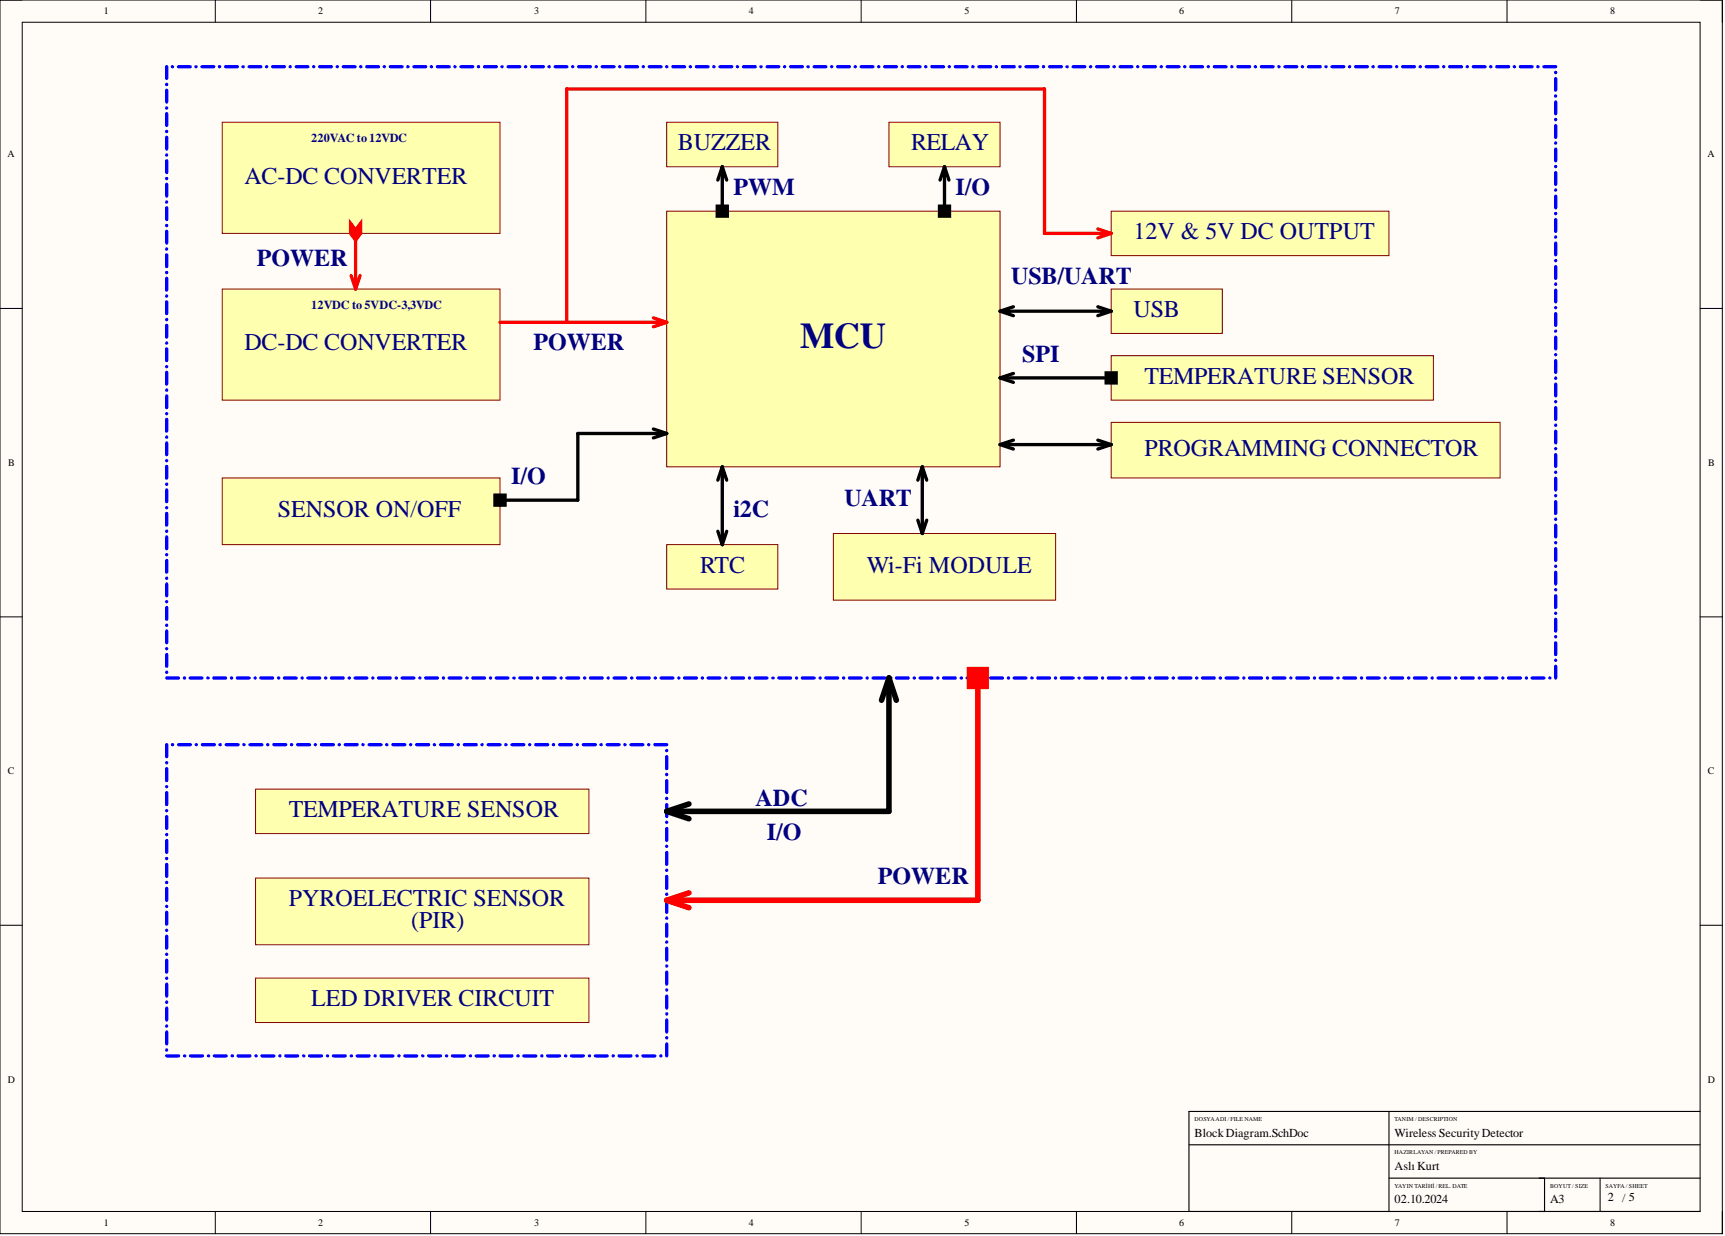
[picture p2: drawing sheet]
<svg xmlns="http://www.w3.org/2000/svg" width="393mm" height="282mm" viewBox="0 0 393 282" stroke-linecap="round" stroke-linejoin="round" font-family="sans-serif">
<path d="M0 0h392.7v281.3h-392.7z" fill-rule="evenodd" fill="#fffcf8"/>
<path d="M0 0h392.7v281.3h-392.7z" fill="none" stroke="#000" stroke-width=".23"/>
<path d="M5.1 5.1h382.6v271.2h-382.6z" fill-rule="evenodd" fill="#fffcf8"/>
<g fill="none" stroke="#000" stroke-width=".23">
<path d="M0 0h5.1M5.1 5.1h382.6v271.2h-382.6zM49.1 0v5.1M98.2 0v5.1M147.3 0v5.1M196.4 0v5.1M245.5 0v5.1M294.6 0v5.1M343.6 0v5.1M387.7 0h5v5.1M0 70.3h5.1M387.7 70.3h5"/>
<path d="M0 140.7h5.1M387.7 140.7h5M0 211h5.1M387.7 211h5M49.1 276.3v5M98.2 276.3v5M147.3 276.3v5M196.4 276.3v5M245.5 276.3v5M294.6 276.3v5M343.6 276.3v5M392.7 276.3v5"/>
</g>
<path d="M316.7 253.5v22.8M387.7 253.5h-116.6v22.8h116.6M271.1 261.1h116.6M316.7 268.7h71M352.2 268.7v7.6M364.9 268.7v7.6" fill="none" stroke="#000" stroke-width=".25"/>
<path d="M50.7 27.9h63.3v25.3h-63.3z" fill-rule="evenodd" fill="#ffffb0"/>
<path d="M50.7 27.9h63.3v25.3h-63.3z" fill="none" stroke="#800000" stroke-width=".23"/>
<path d="M50.7 65.9h63.3v25.4h-63.3z" fill-rule="evenodd" fill="#ffffb0"/>
<path d="M50.7 65.9h63.3v25.4h-63.3z" fill="none" stroke="#800000" stroke-width=".23"/>
<path d="M152 48.2h76v58.3h-76z" fill-rule="evenodd" fill="#ffffb0"/>
<path d="M152 48.2h76v58.3h-76z" fill="none" stroke="#800000" stroke-width=".23"/>
<path d="M253.4 48.2h63.3v10.1h-63.3z" fill-rule="evenodd" fill="#ffffb0"/>
<path d="M253.4 48.2h63.3v10.1h-63.3z" fill="none" stroke="#800000" stroke-width=".23"/>
<path d="M253.4 65.9h25.3v10.1h-25.3z" fill-rule="evenodd" fill="#ffffb0"/>
<path d="M253.4 65.9h25.3v10.1h-25.3z" fill="none" stroke="#800000" stroke-width=".23"/>
<path d="M152 124.2h25.4v10.1h-25.4z" fill-rule="evenodd" fill="#ffffb0"/>
<path d="M152 124.2h25.4v10.1h-25.4z" fill="none" stroke="#800000" stroke-width=".23"/>
<path d="M253.4 81.1h73.5v10.2h-73.5z" fill-rule="evenodd" fill="#ffffb0"/>
<path d="M253.4 81.1h73.5v10.2h-73.5z" fill="none" stroke="#800000" stroke-width=".23"/>
<path d="M58.3 180h76v10.1h-76z" fill-rule="evenodd" fill="#ffffb0"/>
<path d="M58.3 180h76v10.1h-76z" fill="none" stroke="#800000" stroke-width=".23"/>
<path d="M58.3 200.2h76v15.2h-76z" fill-rule="evenodd" fill="#ffffb0"/>
<path d="M58.3 200.2h76v15.2h-76z" fill="none" stroke="#800000" stroke-width=".23"/>
<path d="M152 27.9h25.4v10.1h-25.4z" fill-rule="evenodd" fill="#ffffb0"/>
<path d="M152 27.9h25.4v10.1h-25.4z" fill="none" stroke="#800000" stroke-width=".23"/>
<path d="M202.7 27.9h25.3v10.1h-25.3z" fill-rule="evenodd" fill="#ffffb0"/>
<path d="M202.7 27.9h25.3v10.1h-25.3z" fill="none" stroke="#800000" stroke-width=".23"/>
<path d="M58.3 223.1h76v10.1h-76z" fill-rule="evenodd" fill="#ffffb0"/>
<path d="M58.3 223.1h76v10.1h-76z" fill="none" stroke="#800000" stroke-width=".23"/>
<path d="M190 121.7h50.7v15.2h-50.7z" fill-rule="evenodd" fill="#ffffb0"/>
<path d="M190 121.7h50.7v15.2h-50.7z" fill="none" stroke="#800000" stroke-width=".23"/>
<path d="M50.7 109h63.3v15.2h-63.3z" fill-rule="evenodd" fill="#ffffb0"/>
<path d="M50.7 109h63.3v15.2h-63.3z" fill="none" stroke="#800000" stroke-width=".23"/>
<g fill="none" stroke="#00f" stroke-width=".76">
<path d="M38 15.2v2.7M38 19.2v.1M39.3 15.2h.1M40.7 15.2h2.7M44.7 15.2h.1M46.1 15.2h2.6M50 15.2h.1M51.4 15.2h2.7M55.4 15.2h.1M56.8 15.2h2.7M60.8 15.2h.1M62.2 15.2h2.6"/>
<path d="M66.1 15.2h.1M67.5 15.2h2.7M71.5 15.2h.1M72.9 15.2h2.7M76.9 15.2h.1M78.3 15.2h2.7M82.2 15.2h.1M83.6 15.2h2.7M87.6 15.2h.1M89 15.2h2.7M93 15.2h.1M94.4 15.2h2.7"/>
<path d="M98.3 15.2h.1M99.7 15.2h2.7M103.7 15.2h.1M105.1 15.2h2.7M109.1 15.2h.1M110.5 15.2h2.7M114.5 15.2h.1M115.8 15.2h2.7M119.8 15.2h.1M121.2 15.2h2.7M125.2 15.2h.1M126.6 15.2h2.7"/>
<path d="M130.6 15.2h.1M132 15.2h2.6M135.9 15.2h.1M137.3 15.2h2.7M141.3 15.2h.1M142.7 15.2h2.7M146.7 15.2h.1M148.1 15.2h2.6M152 15.2h.1M153.4 15.2h2.7M157.4 15.2h.1M158.8 15.2h2.7"/>
<path d="M162.8 15.2h.1M164.2 15.2h2.6M168.1 15.2h.1M169.5 15.2h2.7M173.5 15.2h.1M174.9 15.2h2.7M178.9 15.2h.1M180.3 15.2h2.7M184.2 15.2h.1M185.6 15.2h2.7M189.6 15.2h.1M191 15.2h2.7"/>
<path d="M195 15.2h.1M196.4 15.2h2.7M200.3 15.2h.1M201.7 15.2h2.7M205.7 15.2h.1M207.1 15.2h2.7M211.1 15.2h.1M212.5 15.2h2.7M216.4 15.2h.1M217.8 15.2h2.7M221.8 15.2h.1M223.2 15.2h2.7"/>
<path d="M227.2 15.2h.1M228.6 15.2h2.7M232.6 15.2h.1M234 15.2h2.6M237.9 15.2h.1M239.3 15.2h2.7M243.3 15.2h.1M244.7 15.2h2.7M248.7 15.2h.1M250.1 15.2h2.6M254 15.2h.1M255.4 15.2h2.7"/>
<path d="M259.4 15.2h.1M260.8 15.2h2.7M264.8 15.2h.1M266.2 15.2h2.6M270.1 15.2h.1M271.5 15.2h2.7M275.5 15.2h.1M276.9 15.2h2.7M280.9 15.2h.1M282.3 15.2h2.6M286.2 15.2h.1M287.6 15.2h2.7"/>
<path d="M291.6 15.2h.1M293 15.2h2.7M297 15.2h.1M298.4 15.2h2.7M302.3 15.2h.1M303.7 15.2h2.7M307.7 15.2h.1M309.1 15.2h2.7M313.1 15.2h.1M314.5 15.2h2.7M318.4 15.2h.1M319.8 15.2h2.7"/>
<path d="M323.8 15.2h.1M325.2 15.2h2.7M329.2 15.2h.1M330.6 15.2h2.7M334.6 15.2h.1M335.9 15.2h2.7M339.9 15.2h.1M341.3 15.2h2.7M345.3 15.2h.1M346.7 15.2h2.7M350.7 15.2h.1M352 15.2h2.7"/>
<path d="M354.7 16.5v.1M354.7 17.9v2.7M38 20.6v2.7M38 24.6v.1M38 25.9v2.7M38 30h.1M38 31.3v2.7M38 35.3v.1M38 36.7v2.6M354.7 21.9h.1M354.7 23.3v2.6M354.7 27.2v.1"/>
<path d="M354.7 28.6v2.7M354.7 32.6h.1M354.7 34v2.7M354.7 38h.1M354.7 39.4v2.6M38 40.7h.1M38 42v2.7M38 46v.1M38 47.4v2.7M38 51.4v.1M38 52.7v2.7M38 56.8h.1"/>
<path d="M38 58.1v2.7M354.7 43.3v.1M354.7 44.7v2.7M354.7 48.7h.1M354.7 50.1v2.6M354.7 54v.1M354.7 55.4v2.7M354.7 59.4v.1M38 62.1v.1M38 63.5v2.7M38 67.5h.1M38 68.8v2.7"/>
<path d="M38 72.9h.1M38 74.2v2.7M38 78.2v.1M38 79.6v2.6M354.7 60.8v2.7M354.7 64.8h.1M354.7 66.2v2.6M354.7 70.1v.1M354.7 71.5v2.7M354.7 75.5h.1M354.7 76.9v2.7M38 83.6h.1"/>
<path d="M38 84.9v2.7M38 88.9v.1M38 90.3v2.7M38 94.3v.1M38 95.6v2.7M38 99.7h.1M354.7 80.9h.1M354.7 82.3v2.6M354.7 86.2v.1M354.7 87.6v2.7M354.7 91.6h.1M354.7 93v2.6"/>
<path d="M354.7 96.9v.1M354.7 98.3v2.7M38 101v2.7M38 105v.1M38 106.4v2.6M38 110.4h.1M38 111.7v2.7M38 115.7v.1M38 117.1v2.7M354.7 102.3h.1M354.7 103.7v2.7M354.7 107.7h.1"/>
<path d="M354.7 109.1v2.6M354.7 113v.1M354.7 114.4v2.7M354.7 118.4h.1M354.7 119.8v2.6M38 121.1v.1M38 122.4v2.7M38 126.5h.1M38 127.8v2.7M38 131.8v.1M38 133.2v2.7M38 137.2h.1"/>
<path d="M38 138.5v2.7M354.7 123.7v.1M354.7 125.1v2.7M354.7 129.1v.1M354.7 130.5v2.7M354.7 134.5h.1M354.7 135.9v2.6M354.7 139.8v.1M38 142.6h.1M38 143.9v2.7M38 147.9v.1M38 149.3v2.6"/>
<path d="M38 153.3h.1M38 154.6h2.7M42 154.6h.1M43.4 154.6h2.7M47.4 154.6h.1M48.7 154.6h2.7M52.8 154.6h.1M54.1 154.6h2.7M58.1 154.6h.1M59.5 154.6h2.7M63.5 154.6h.1M64.8 154.6h2.7"/>
<path d="M68.9 154.6h.1M70.2 154.6h2.7M74.2 154.6h.1M75.6 154.6h2.7M79.6 154.6h.1M81 154.6h2.6M85 154.6h.1M86.3 154.6h2.7M90.4 154.6h.1M91.7 154.6h2.7M95.7 154.6h.1M97.1 154.6h2.6"/>
<path d="M101.1 154.6h.1M102.4 154.6h2.7M106.5 154.6h.1M107.8 154.6h2.7M111.8 154.6h.1M113.2 154.6h2.6M117.2 154.6h.1M118.5 154.6h2.7M122.6 154.6h.1M123.9 154.6h2.7M127.9 154.6h.1M129.3 154.6h2.7"/>
<path d="M133.3 154.6h.1M134.6 154.6h2.7M138.7 154.6h.1M140 154.6h2.7M144 154.6h.1M145.4 154.6h2.7M149.4 154.6h.1M150.7 154.6h2.7M154.8 154.6h.1M156.1 154.6h2.7M160.1 154.6h.1M161.5 154.6h2.7"/>
<path d="M165.5 154.6h.1M166.8 154.6h2.7M170.9 154.6h.1M172.2 154.6h2.7M176.2 154.6h.1M177.6 154.6h2.7M181.6 154.6h.1M183 154.6h2.6M187 154.6h.1M188.3 154.6h2.7M192.3 154.6h.1M193.7 154.6h2.7"/>
<path d="M197.7 154.6h.1M199.1 154.6h2.6M203.1 154.6h.1M204.4 154.6h2.7M208.5 154.6h.1M209.8 154.6h2.7M213.8 154.6h.1M215.2 154.6h2.6M219.2 154.6h.1M220.5 154.6h2.7M224.6 154.6h.1M225.9 154.6h2.7"/>
<path d="M229.9 154.6h.1M231.3 154.6h2.7M235.3 154.6h.1M236.6 154.6h2.7M240.7 154.6h.1M242 154.6h2.7M246 154.6h.1M247.4 154.6h2.7M251.4 154.6h.1M252.7 154.6h2.7M256.8 154.6h.1M258.1 154.6h2.7"/>
<path d="M262.1 154.6h.1M263.5 154.6h2.7M267.5 154.6h.1M268.8 154.6h2.7M272.9 154.6h.1M274.2 154.6h2.7M278.2 154.6h.1M279.6 154.6h2.7M283.6 154.6h.1M284.9 154.6h2.7M289 154.6h.1M290.3 154.6h2.7"/>
<path d="M294.3 154.6h.1M295.7 154.6h2.7M299.7 154.6h.1M301.1 154.6h2.6M305.1 154.6h.1M306.4 154.6h2.7M310.5 154.6h.1M311.8 154.6h2.7M315.8 154.6h.1M317.2 154.6h2.6M321.2 154.6h.1M322.5 154.6h2.7"/>
<path d="M326.6 154.6h.1M327.9 154.6h2.7M331.9 154.6h.1M333.3 154.6h2.6M337.3 154.6h.1M338.6 154.6h2.7M342.7 154.6h.1M344 154.6h2.7M348 154.6h.1M349.4 154.6h2.6M353.4 154.6h.1M354.7 141.2v2.7"/>
<path d="M354.7 145.2h.1M354.7 146.6v2.7M354.7 150.6h.1M354.7 152v2.6M38 169.8v2.8M38 173.9v.1M38 175.3v2.7M38 179.4h.1M39.3 169.8h.1M40.7 169.8h2.7M44.7 169.8h.1M46.2 169.8h2.7"/>
<path d="M50.2 169.8h.1M51.6 169.8h2.7M55.6 169.8h.1M57 169.8h2.7M61 169.8h.1M62.4 169.8h2.8M66.5 169.8h.1M67.9 169.8h2.7M71.9 169.8h.1M73.3 169.8h2.7M77.3 169.8h.1M78.7 169.8h2.7"/>
<path d="M82.7 169.8h.1M84.2 169.8h2.7M88.2 169.8h.1M89.6 169.8h2.7M93.6 169.8h.1M95 169.8h2.7M99 169.8h.1M100.4 169.8h2.8M104.5 169.8h.1M105.9 169.8h2.7M109.9 169.8h.1M111.3 169.8h2.7"/>
<path d="M115.3 169.8h.1M116.7 169.8h2.8M120.8 169.8h.1M122.2 169.8h2.7M126.2 169.8h.1M127.6 169.8h2.7M131.6 169.8h.1M133 169.8h2.7M137 169.8h.1M138.5 169.8h2.7M142.5 169.8h.1M143.9 169.8h2.7"/>
<path d="M147.9 169.8h.1M149.3 169.8h2.7M152 171.1v.1M152 172.6v2.7M152 176.6v.1M152 178v2.7M38 180.7v2.8M38 184.8v.1M38 186.2v2.7M38 190.3v.1M38 191.7v2.7M38 195.8h.1"/>
<path d="M38 197.1v2.8M152 182.1h.1M152 183.5v2.7M152 187.5v.1M152 188.9v2.8M152 193h.1M152 194.4v2.7M152 198.4v.1M152 199.9v2.7M38 201.2v.1M38 202.6v2.7M38 206.7h.1"/>
<path d="M38 208v2.8M38 212.1v.1M38 213.5v2.7M38 217.6v.1M38 219v2.7M152 203.9h.1M152 205.3v2.7M152 209.4h.1M152 210.8v2.7M152 214.8v.1M152 216.2v2.8M38 223.1h.1"/>
<path d="M38 224.4v2.7M38 228.5v.1M38 229.9v2.7M38 234h.1M38 235.3v2.8M38 239.4v.1M152 220.3h.1M152 221.7v2.7M152 225.7v.1M152 227.1v2.8M152 231.2h.1M152 232.6v2.7"/>
<path d="M152 236.7h.1M152 238.1v2.7M38 240.8h2.7M42.1 240.8h.1M43.4 240.8h2.8M47.5 240.8h.1M48.9 240.8h2.7M52.9 240.8h.1M54.3 240.8h2.7M58.4 240.8h.1M59.7 240.8h2.7M63.8 240.8h.1"/>
<path d="M65.2 240.8h2.7M69.2 240.8h.1M70.6 240.8h2.7M74.7 240.8h.1M76 240.8h2.7M80.1 240.8h.1M81.5 240.8h2.7M85.5 240.8h.1M86.9 240.8h2.7M91 240.8h.1M92.3 240.8h2.7M96.4 240.8h.1"/>
<path d="M97.7 240.8h2.8M101.8 240.8h.1M103.2 240.8h2.7M107.2 240.8h.1M108.6 240.8h2.7M112.7 240.8h.1M114 240.8h2.7M118.1 240.8h.1M119.5 240.8h2.7M123.5 240.8h.1M124.9 240.8h2.7M129 240.8h.1"/>
<path d="M130.3 240.8h2.7M134.4 240.8h.1M135.7 240.8h2.8M139.8 240.8h.1M141.2 240.8h2.7M145.2 240.8h.1M146.6 240.8h2.7M150.7 240.8h.1"/>
</g>
<path d="M81.1 53.2v12.7" fill="none" stroke="#f00" stroke-width=".76"/>
<path d="M79.9 51l1.2 1.5 1.1-1.5v2.2l-1.1 1.6-1.2-1.6z" fill-rule="evenodd" fill="#f00"/>
<path d="M79.9 51l1.2 1.5 1.1-1.5v2.2l-1.1 1.6-1.2-1.6zM250.3 52.2l3.1 1M253.4 53.2h-15.2v-32.9h-109v53.2M253.4 53.2l-3.1 1M80.1 62.9l1 3 1-3M114 73.5h38M149 72.5l3 1M152 73.5l-3 1" fill="none" stroke="#f00" stroke-width=".76"/>
<g fill="none" stroke="#000" stroke-width=".76">
<path d="M164.7 38v10.2M164.7 38l-1 3.1M164.7 38l1 3.1M215.4 38v10.2M215.4 38l-1 3.1M215.4 38l1 3.1M163.6 47h2.2v2.3h-2.2zM214.2 47h2.3v2.3h-2.3zM228 71h25.4M228 71l3.1 1M231.1 70l-3.1 1M250.3 70l3.1 1"/>
<path d="M253.4 71l-3.1 1M149 97.8l3 1.1M152 98.9h-20.2v15.2h-17.8M152 98.9l-3 1M228 86.2h25.4M228 86.2l3.1 1M231.1 85.2l-3.1 1M252.2 85h2.3v2.3h-2.3zM112.9 112.9h2.3v2.3h-2.3zM164.7 106.5v17.7M164.7 106.5l-1 3M164.7 106.5l1 3"/>
<path d="M209.3 118.6l1 3.1M210.3 106.5v15.2M210.3 106.5l-1 3M210.3 106.5l1 3M211.3 118.6l-1 3.1M163.7 121.2l1 3M165.7 121.2l-1 3"/>
</g>
<g fill="#000">
<path d="M163.6 47h2.2v2.3h-2.2z" fill-rule="evenodd"/>
<path d="M214.2 47h2.3v2.3h-2.3z" fill-rule="evenodd"/>
<path d="M252.2 85h2.3v2.3h-2.3z" fill-rule="evenodd"/>
<path d="M112.9 112.9h2.3v2.3h-2.3z" fill-rule="evenodd"/>
</g>
<path d="M202.7 154.6v30.4h-50.7M202.7 154.6l-1.7 5.1M202.7 154.6l1.7 5.1M152 185l5.1 1.7M157.1 183.3l-5.1 1.7" fill="none" stroke="#000" stroke-width="1.3"/>
<path d="M223 154.6v50.7h-71" fill="none" stroke="#f00" stroke-width="1.3"/>
<path d="M221.1 152.7h3.8v3.8h-3.8z" fill-rule="evenodd" fill="#f00"/>
<path d="M221.1 152.7h3.8v3.8h-3.8zM157.1 203.6l-5.1 1.7 5.1 1.7" fill="none" stroke="#f00" stroke-width="1.3"/>
<path d="M253.4 96.3h88.7v12.7h-88.7z" fill-rule="evenodd" fill="#ffffb0"/>
<path d="M253.4 96.3h88.7v12.7h-88.7z" fill="none" stroke="#800000" stroke-width=".23"/>
<path d="M228 101.4h25.4M228 101.4l3.1 1M231.1 100.4l-3.1 1M250.3 100.4l3.1 1M253.4 101.4l-3.1 1" fill="none" stroke="#000" stroke-width=".76"/>
<text font-size="8.3" fill="#000080" x="182.4" y="79.3">MCU</text>
<g font-size="5.5" fill="#000080">
<text x="154.6" y="34.3">BUZZER</text>
<text x="207.8" y="34.3">RELAY</text>
<text x="55.7" y="41.9">AC-DC CONVERTER</text>
<text x="167.2" y="44.4">PWM</text>
<text x="217.9" y="44.4">I/O</text>
<text x="258.4" y="54.6">12V &amp; 5V DC OUTPUT</text>
<text x="58.5" y="60.7">POWER</text>
<text x="230.6" y="64.7">USB/UART</text>
<text x="258.4" y="72.3">USB</text>
<text x="55.7" y="79.9">DC-DC CONVERTER</text>
<text x="121.6" y="79.9">POWER</text>
<text x="233.1" y="82.5">SPI</text>
<text x="261" y="87.5">TEMPERATURE SENSOR</text>
<text x="261" y="104">PROGRAMMING CONNECTOR</text>
<text x="116.6" y="110.3">I/O</text>
<text x="63.3" y="117.9">SENSOR ON/OFF</text>
<text x="167.2" y="117.9">i2C</text>
<text x="192.6" y="115.4">UART</text>
<text x="159.6" y="130.6">RTC</text>
<text x="197.6" y="130.6">Wi-Fi MODULE</text>
<text x="172.3" y="183.8">ADC</text>
<text x="65.9" y="186.4">TEMPERATURE SENSOR</text>
<text x="174.8" y="191.5">I/O</text>
<text x="200.2" y="201.6">POWER</text>
<text x="65.9" y="206.7">PYROELECTRIC SENSOR</text>
<text x="93.8" y="211.7">(PIR)</text>
<text x="70.9" y="229.5">LED DRIVER CIRCUIT</text>
</g>
<g font-size="2.8" fill="#000080">
<text x="70.9" y="32.4">220VAC to12VDC</text>
<text x="70.9" y="70.4">12VDC to5VDC-3,3VDC</text>
</g>
<g font-size="2.8">
<text x="272.4" y="259.2">BlockDiagram.SchDoc</text>
<text x="318" y="259.2">Wireless SecurityDetector</text>
<text x="318" y="266.8">Aslı Kurt</text>
<text x="318" y="274.4">02.10.2024</text>
<text x="353.5" y="274.4">A3</text>
<text x="366.6" y="273.9">2 / 5</text>
</g>
<g font-size="2.3">
<text x="23.6" y="3.3">1</text>
<text x="72.6" y="3.3">2</text>
<text x="121.8" y="3.3">3</text>
<text x="170.8" y="3.3">4</text>
<text x="219.9" y="3.3">5</text>
<text x="268.9" y="3.3">6</text>
<text x="318.1" y="3.3">7</text>
<text x="367.1" y="3.3">8</text>
<text x="1.7" y="35.9">A</text>
<text x="389.4" y="35.9">A</text>
<text x="1.9" y="106.3">B</text>
<text x="389.5" y="106.3">B</text>
<text x="1.8" y="176.6">C</text>
<text x="389.4" y="176.6">C</text>
<text x="1.8" y="247">D</text>
<text x="389.4" y="247">D</text>
<text x="23.6" y="279.6">1</text>
<text x="72.6" y="279.6">2</text>
<text x="121.8" y="279.6">3</text>
<text x="170.8" y="279.6">4</text>
<text x="219.9" y="279.6">5</text>
<text x="268.9" y="279.6">6</text>
<text x="318.1" y="279.6">7</text>
<text x="367.1" y="279.6">8</text>
</g>
<g font-size="1.4">
<text x="272.4" y="255.7">DOSYAADI /FILE NAME</text>
<text x="318" y="255.7">TANIM / DESCRIPTION</text>
<text x="318" y="263.3">HAZIRLAYAN /PREPARED BY</text>
<text x="318" y="270.9">YAYIN TARİHİ /REL. DATE</text>
<text x="353.5" y="270.9">BOYUT / SIZE</text>
<text x="366.1" y="270.9">SAYFA / SHEET</text>
</g>
</svg>
